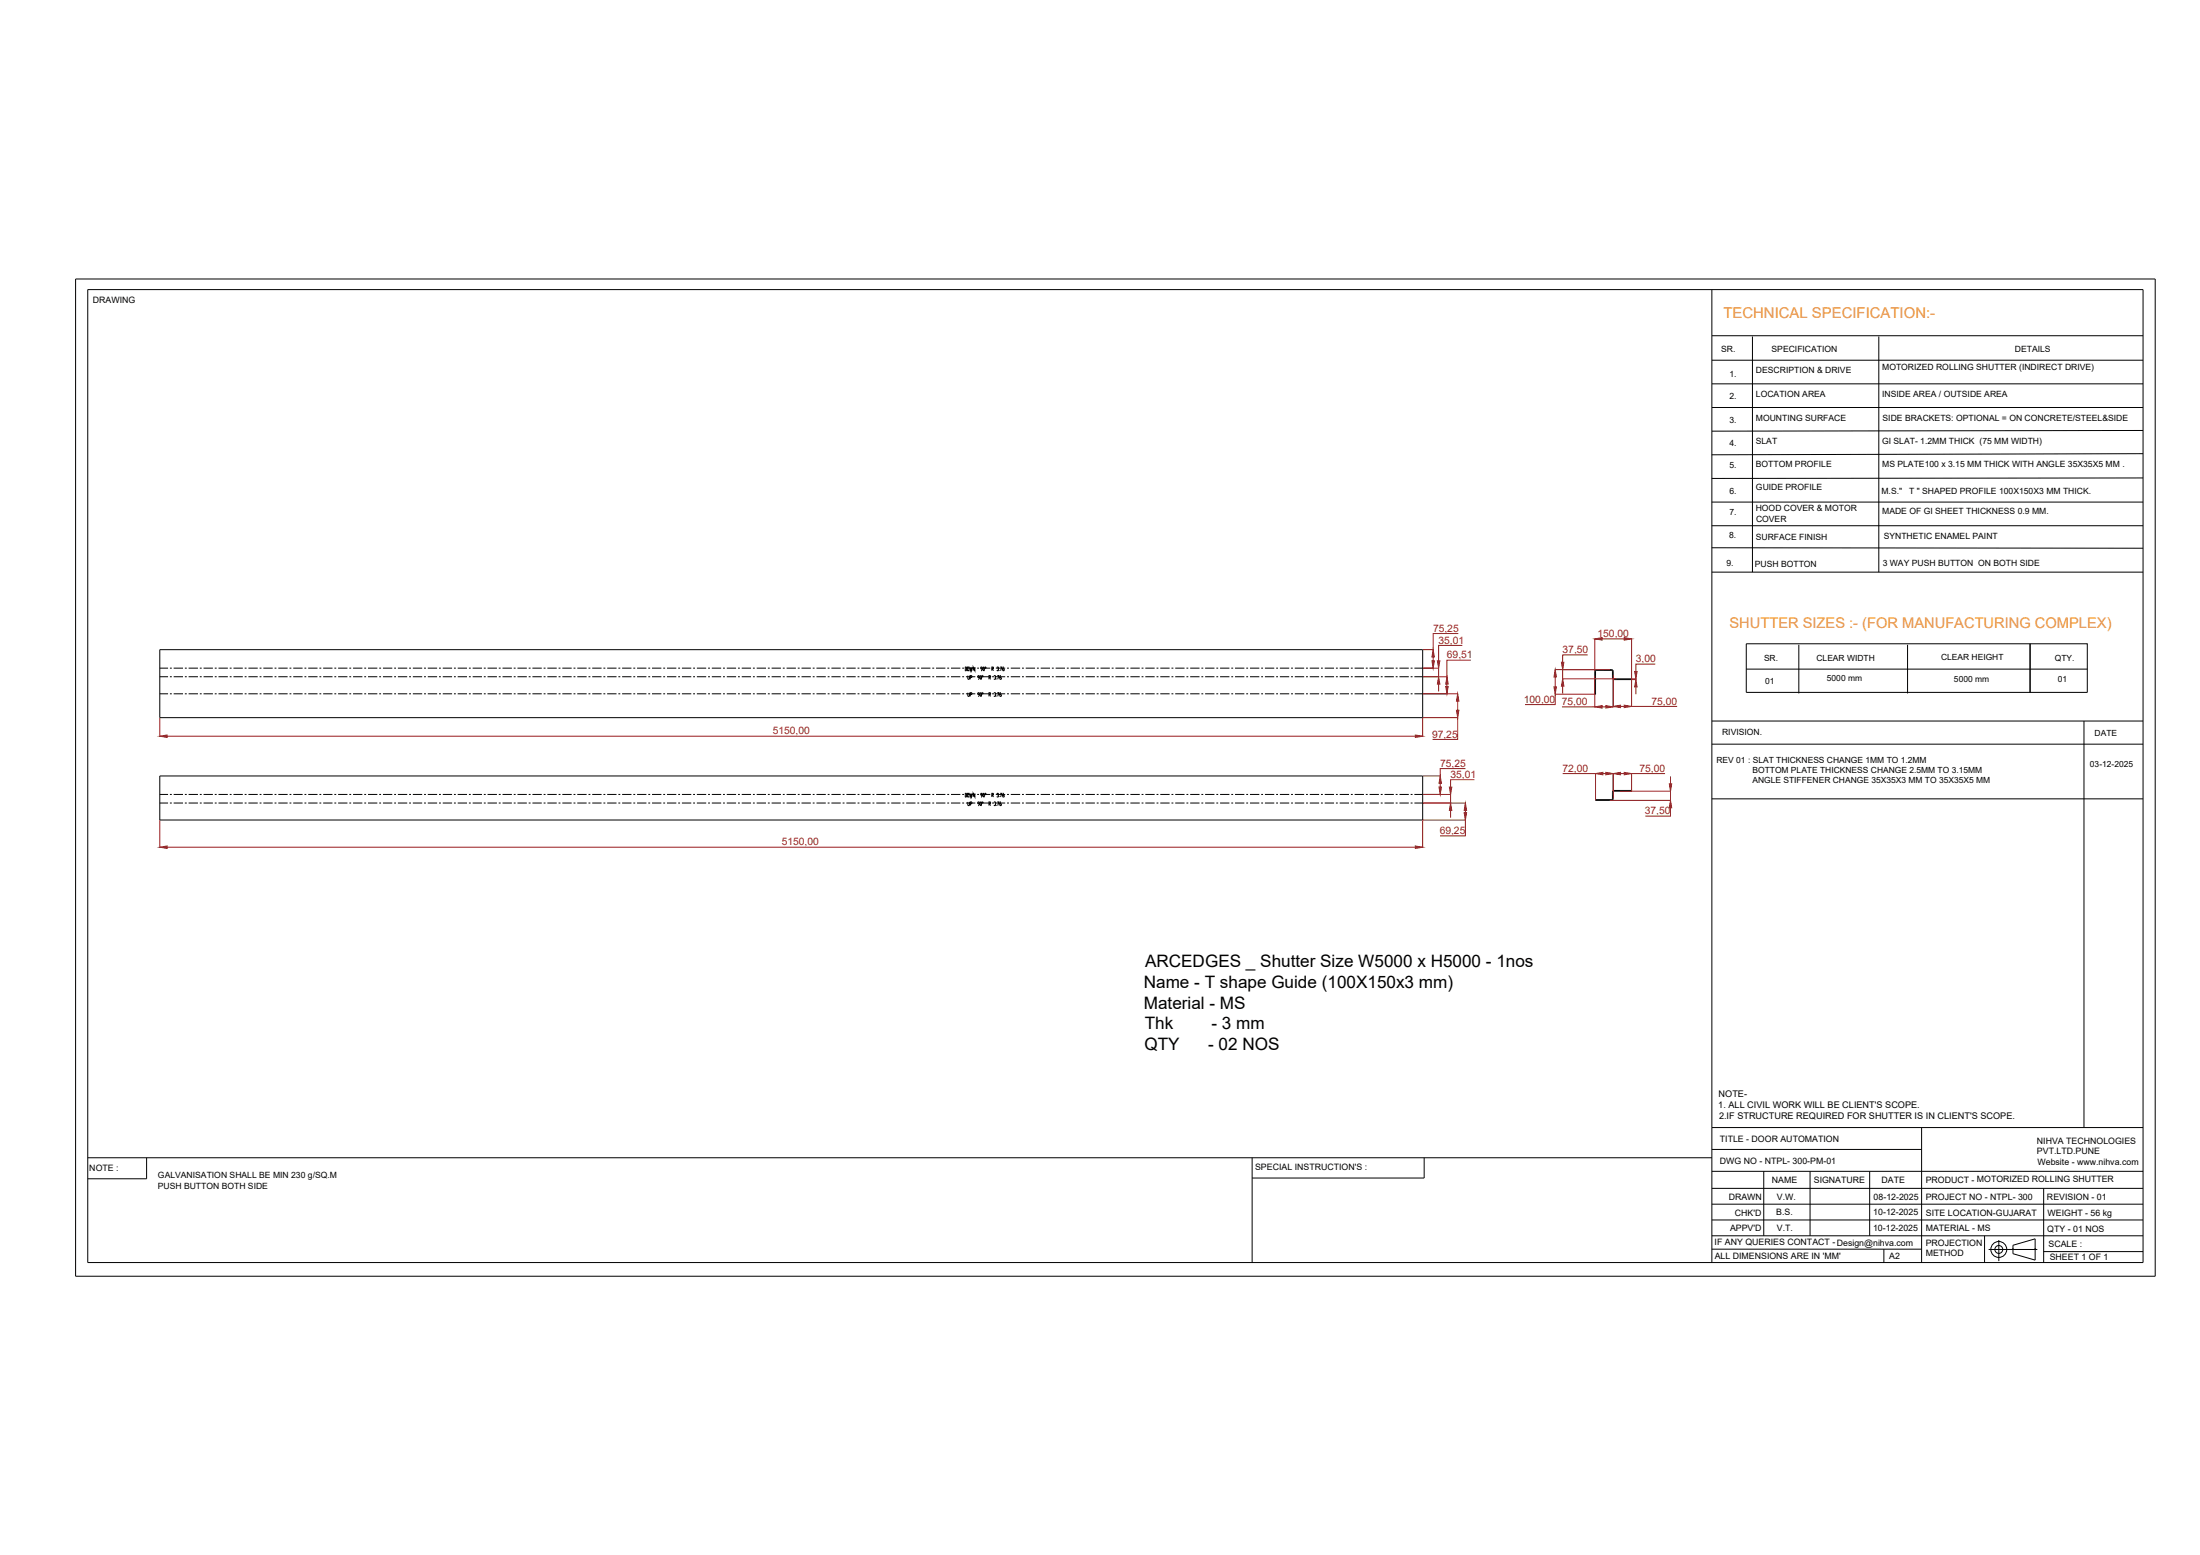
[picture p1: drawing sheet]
<svg xmlns="http://www.w3.org/2000/svg" width="841mm" height="594mm" viewBox="0 0 841 594" stroke-linecap="round" stroke-linejoin="round" font-family="sans-serif">
<!-- layer: 0 -->
<g fill="none" stroke="#000" stroke-width=".38">
<path d="M28.9 106.6h795v381h-795zM33.5 110.6h785.8v371.7h-785.8zM654.4 110.6v371.7M654.5 128.3h164.8M654.5 137.6h164.8M669.9 128.6v90M718.2 128.6v90M654.5 146.6h164.8M654.5 155.7h164.8M819.3 164.5l-164.8 .2M819.3 173.3l-164.9 .5M654.4 191.8h164.9"/>
<path d="M819.3 182.6l-164.9 .2M654.4 200.9h164.9M654.4 209.3l164.9 .1M654.4 218.6h164.9M61.1 258.5h3.1M61.1 255.3h3.1M61.1 248.2h482.8v26h-482.8zM65 258.5h.7M65 255.3h.7M66.4 258.5h3.6M66.4 255.3h3.6M70.7 258.5h.7"/>
<path d="M70.7 255.3h.7M72.1 258.5h3.6M72.1 255.3h3.6M76.4 258.5h.7M76.4 255.3h.7M77.8 258.5h3.6M77.8 255.3h3.6M82.1 258.5h.7M82.1 255.3h.7M83.5 258.5h3.6M83.5 255.3h3.6M87.8 258.5h.7"/>
<path d="M87.8 255.3h.7M89.2 258.5h3.6M89.2 255.3h3.6M93.5 258.5h.8M93.5 255.3h.8M95 258.5h3.5M95 255.3h3.5M99.2 258.5h.8M99.2 255.3h.8M100.7 258.5h3.5M100.7 255.3h3.5M105 258.5h.7"/>
<path d="M105 255.3h.7M106.4 258.5h3.6M106.4 255.3h3.6M110.7 258.5h.7M110.7 255.3h.7M112.1 258.5h3.6M112.1 255.3h3.6M116.4 258.5h.7M116.4 255.3h.7M117.8 258.5h3.6M117.8 255.3h3.6M122.1 258.5h.7"/>
<path d="M122.1 255.3h.7M123.5 258.5h3.6M123.5 255.3h3.6M127.8 258.5h.7M127.8 255.3h.7M129.3 258.5h3.5M129.3 255.3h3.5M133.5 258.5h.7M133.5 255.3h.7M135 258.5h3.5M135 255.3h3.5M139.3 258.5h.7"/>
<path d="M139.3 255.3h.7M140.7 258.5h3.5M140.7 255.3h3.5M145 258.5h.7M145 255.3h.7M146.4 258.5h3.6M146.4 255.3h3.6M150.7 258.5h.7M150.7 255.3h.7M152.1 258.5h3.6M152.1 255.3h3.6M156.4 258.5h.7"/>
<path d="M156.4 255.3h.7M157.8 258.5h3.6M157.8 255.3h3.6M162.1 258.5h.7M162.1 255.3h.7M163.5 258.5h3.6M163.5 255.3h3.6M167.8 258.5h.7M167.8 255.3h.7M169.3 258.5h3.5M169.3 255.3h3.5M173.5 258.5h.8"/>
<path d="M173.5 255.3h.8M175 258.5h3.5M175 255.3h3.5M179.3 258.5h.7M179.3 255.3h.7M180.7 258.5h3.6M180.7 255.3h3.6M185 258.5h.7M185 255.3h.7M186.4 258.5h3.6M186.4 255.3h3.6M190.7 258.5h.7"/>
<path d="M190.7 255.3h.7M192.1 258.5h3.6M192.1 255.3h3.6M196.4 258.5h.7M196.4 255.3h.7M197.8 258.5h3.6M197.8 255.3h3.6M202.1 258.5h.7M202.1 255.3h.7M203.5 258.5h3.6M203.5 255.3h3.6M207.8 258.5h.7"/>
<path d="M207.8 255.3h.7M209.3 258.5h3.5M209.3 255.3h3.5M213.5 258.5h.8M213.5 255.3h.8M215 258.5h3.5M215 255.3h3.5M219.3 258.5h.7M219.3 255.3h.7M220.7 258.5h3.6M220.7 255.3h3.6M225 258.5h.7"/>
<path d="M225 255.3h.7M226.4 258.5h3.6M226.4 255.3h3.6M230.7 258.5h.7M230.7 255.3h.7M232.1 258.5h3.6M232.1 255.3h3.6M236.4 258.5h.7M236.4 255.3h.7M237.8 258.5h3.6M237.8 255.3h3.6M242.1 258.5h.7"/>
<path d="M242.1 255.3h.7M243.5 258.5h3.6M243.5 255.3h3.6M247.8 258.5h.7M247.8 255.3h.7M249.3 258.5h3.5M249.3 255.3h3.5M253.5 258.5h.8M253.5 255.3h.8M255 258.5h3.5M255 255.3h3.5M259.3 258.5h.7"/>
<path d="M259.3 255.3h.7M260.7 258.5h3.6M260.7 255.3h3.6M265 258.5h.7M265 255.3h.7M266.4 258.5h3.6M266.4 255.3h3.6M270.7 258.5h.7M270.7 255.3h.7M272.1 258.5h3.6M272.1 255.3h3.6M276.4 258.5h.7"/>
<path d="M276.4 255.3h.7M277.8 258.5h3.6M277.8 255.3h3.6M282.1 258.5h.7M282.1 255.3h.7M283.5 258.5h3.6M283.5 255.3h3.6M287.8 258.5h.7M287.8 255.3h.7M289.3 258.5h3.5M289.3 255.3h3.5M293.5 258.5h.8"/>
<path d="M293.5 255.3h.8M295 258.5h3.5M295 255.3h3.5M299.3 258.5h.7M299.3 255.3h.7M300.7 258.5h3.6M300.7 255.3h3.6M305 258.5h.7M305 255.3h.7M306.4 258.5h3.6M306.4 255.3h3.6M310.7 258.5h.7"/>
<path d="M310.7 255.3h.7M312.1 258.5h3.6M312.1 255.3h3.6M316.4 258.5h.7M316.4 255.3h.7M317.8 258.5h3.6M317.8 255.3h3.6M322.1 258.5h.7M322.1 255.3h.7M323.6 258.5h3.5M323.6 255.3h3.5M327.8 258.5h.7"/>
<path d="M327.8 255.3h.7M329.3 258.5h3.5M329.3 255.3h3.5M333.6 258.5h.7M333.6 255.3h.7M335 258.5h3.5M335 255.3h3.5M339.3 258.5h.7M339.3 255.3h.7M340.7 258.5h3.6M340.7 255.3h3.6M345 258.5h.7"/>
<path d="M345 255.3h.7M346.4 258.5h3.6M346.4 255.3h3.6M350.7 258.5h.7M350.7 255.3h.7M352.1 258.5h3.6M352.1 255.3h3.6M356.4 258.5h.7M356.4 255.3h.7M357.8 258.5h3.6M357.8 255.3h3.6M362.1 258.5h.7"/>
<path d="M362.1 255.3h.7M363.5 258.5h3.6M363.5 255.3h3.6M367.8 258.5h.8M367.8 255.3h.8M368.9 254.8l.6 .3v.9l-.6 .2M369 254.8v1.4M369.3 258.5h3.5M369.3 255.3h3.5M369.8 254.8h.7v1.4h-.7zM370 258.1l.1 1.4 .5-.2v-1.2M370.8 254.8l.3 1.4 .1-.7 .2 .7 .3-1.4"/>
<path d="M370.9 258.8l.7-.2-.2-.5h-.5v1.4M372.7 254.8v1.4l-.7-1.4v1.4M373.5 258.5h.8M373.5 255.3h.8M374.4 258.8l-.6-.2 .1-.5 .5 .3v.7l-.5 .4M374.9 258.1l.3 .3-.1 1.1-.4-.2zM375 258.5h3.6M375 255.3h3.6M375.5 255.5l-.6-.2 .1-.5 .5 .3v.7l-.5 .4M375.7 258.1v.5zM376 254.8l.3 .3-.1 1.1-.4-.2zM376.8 254.8v.5z"/>
<path d="M378.1 258.8l.6-.2-.2-.5h-.4v1.4M378.2 258.8l.5 .7M379.2 255.5l.6-.2-.2-.5h-.4v1.4M379.3 258.5h.7M379.3 255.3h.7M379.3 255.5l.5 .7M380 258.4l.4-.3 .2 .5-.3 .2M380.4 258.8v.7l-.4-.2M380.7 258.5h3.6M380.7 255.3h3.6M380.9 259.3v.2M381.1 255.1l.1-.3 .5 .3-.3 .4"/>
<path d="M381.2 258.1h.7l-.5 1.4M381.5 255.5v.7l-.4-.2M382 256v.2M382.3 254.8h.7l-.5 1.4M382.7 258.1l-.5 .5v.7l.5 .2v-.7h-.5M383.8 254.8l-.5 .5v.7l.5 .2 .1-.4-.6-.3M385 258.5h.7M385 255.3h.7M386.4 258.5h3.6M386.4 255.3h3.6M390.7 258.5h.7M390.7 255.3h.7"/>
<path d="M392.1 258.5h3.6M392.1 255.3h3.6M396.4 258.5h.7M396.4 255.3h.7M397.8 258.5h3.6M397.8 255.3h3.6M402.1 258.5h.7M402.1 255.3h.7M403.5 258.5h3.6M403.5 255.3h3.6M407.8 258.5h.8M407.8 255.3h.8"/>
<path d="M409.3 258.5h3.5M409.3 255.3h3.5M413.6 258.5h.7M413.6 255.3h.7M415 258.5h3.6M415 255.3h3.6M419.3 258.5h.7M419.3 255.3h.7M420.7 258.5h3.6M420.7 255.3h3.6M425 258.5h.7M425 255.3h.7"/>
<path d="M426.4 258.5h3.6M426.4 255.3h3.6M430.7 258.5h.7M430.7 255.3h.7M432.1 258.5h3.6M432.1 255.3h3.6M436.4 258.5h.7M436.4 255.3h.7M437.8 258.5h3.6M437.8 255.3h3.6M442.1 258.5h.7M442.1 255.3h.7"/>
<path d="M443.6 258.5h3.5M443.6 255.3h3.5M447.8 258.5h.7M447.8 255.3h.7M449.3 258.5h3.5M449.3 255.3h3.5M453.6 258.5h.7M453.6 255.3h.7M455 258.5h3.6M455 255.3h3.6M459.3 258.5h.7M459.3 255.3h.7"/>
<path d="M460.7 258.5h3.6M460.7 255.3h3.6M465 258.5h.7M465 255.3h.7M466.4 258.5h3.6M466.4 255.3h3.6M470.7 258.5h.7M470.7 255.3h.7M472.1 258.5h3.6M472.1 255.3h3.6M476.4 258.5h.7M476.4 255.3h.7"/>
<path d="M477.8 258.5h3.6M477.8 255.3h3.6M482.1 258.5h.7M482.1 255.3h.7M483.6 258.5h3.5M483.6 255.3h3.5M487.8 258.5h.8M487.8 255.3h.8M489.3 258.5h3.5M489.3 255.3h3.5M493.6 258.5h.7M493.6 255.3h.7"/>
<path d="M495 258.5h3.6M495 255.3h3.6M499.3 258.5h.7M499.3 255.3h.7M500.7 258.5h3.6M500.7 255.3h3.6M505 258.5h.7M505 255.3h.7M506.4 258.5h3.6M506.4 255.3h3.6M510.7 258.5h.7M510.7 255.3h.7"/>
<path d="M512.1 258.5h3.6M512.1 255.3h3.6M516.4 258.5h.7M516.4 255.3h.7M517.8 258.5h3.6M517.8 255.3h3.6M522.1 258.5h.7M522.1 255.3h.7M523.6 258.5h3.5M523.6 255.3h3.5M527.8 258.5h.8M527.8 255.3h.8"/>
<path d="M529.3 258.5h3.5M529.3 255.3h3.5M533.6 258.5h.7M533.6 255.3h.7M535 258.5h3.6M535 255.3h3.6M539.3 258.5h.7M539.3 255.3h.7M540.7 258.5h3.2M540.7 255.3h3.2M609.7 256.5h.2M609.7 256.5v8.7h.2v-8.7"/>
<path d="M610.3 256.1l-.4 .4M610.3 255.8l-.6 .7M610.3 255.8v.3M610.3 256.1h5.8M610.3 255.8h5.8M616.1 255.8l.6 .7M616.1 256.1l.3 .4M616.1 255.8v.3M616.4 256.5h.3M616.4 259h.3M616.4 256.5v2.5M616.4 259l.6 .6"/>
<path d="M616.7 259l.3 .3M616.7 256.5v2.5M617 259.3v.3M617 259.3h6.7v.3h-6.7M667.6 245.9h130.3v18.6h-130.3zM667.6 255.6h130.3M687.7 246.3v18.6M729.2 246.3v18.6M776.1 245.9v18.6M61.1 265.1h3.1M65 265.1h.7M66.4 265.1h3.6"/>
<path d="M70.7 265.1h.7M72.1 265.1h3.6M76.4 265.1h.7M77.8 265.1h3.6M82.1 265.1h.7M83.5 265.1h3.6M87.8 265.1h.7M89.2 265.1h3.6M93.5 265.1h.8M95 265.1h3.5M99.2 265.1h.8M100.7 265.1h3.5"/>
<path d="M105 265.1h.7M106.4 265.1h3.6M110.7 265.1h.7M112.1 265.1h3.6M116.4 265.1h.7M117.8 265.1h3.6M122.1 265.1h.7M123.5 265.1h3.6M127.8 265.1h.7M129.3 265.1h3.5M133.5 265.1h.7M135 265.1h3.5"/>
<path d="M139.3 265.1h.7M140.7 265.1h3.5M145 265.1h.7M146.4 265.1h3.6M150.7 265.1h.7M152.1 265.1h3.6M156.4 265.1h.7M157.8 265.1h3.6M162.1 265.1h.7M163.5 265.1h3.6M167.8 265.1h.7M169.3 265.1h3.5"/>
<path d="M173.5 265.1h.8M175 265.1h3.5M179.3 265.1h.7M180.7 265.1h3.6M185 265.1h.7M186.4 265.1h3.6M190.7 265.1h.7M192.1 265.1h3.6M196.4 265.1h.7M197.8 265.1h3.6M202.1 265.1h.7M203.5 265.1h3.6"/>
<path d="M207.8 265.1h.7M209.3 265.1h3.5M213.5 265.1h.8M215 265.1h3.5M219.3 265.1h.7M220.7 265.1h3.6M225 265.1h.7M226.4 265.1h3.6M230.7 265.1h.7M232.1 265.1h3.6M236.4 265.1h.7M237.8 265.1h3.6"/>
<path d="M242.1 265.1h.7M243.5 265.1h3.6M247.8 265.1h.7M249.3 265.1h3.5M253.5 265.1h.8M255 265.1h3.5M259.3 265.1h.7M260.7 265.1h3.6M265 265.1h.7M266.4 265.1h3.6M270.7 265.1h.7M272.1 265.1h3.6"/>
<path d="M276.4 265.1h.7M277.8 265.1h3.6M282.1 265.1h.7M283.5 265.1h3.6M287.8 265.1h.7M289.3 265.1h3.5M293.5 265.1h.8M295 265.1h3.5M299.3 265.1h.7M300.7 265.1h3.6M305 265.1h.7M306.4 265.1h3.6"/>
<path d="M310.7 265.1h.7M312.1 265.1h3.6M316.4 265.1h.7M317.8 265.1h3.6M322.1 265.1h.7M323.6 265.1h3.5M327.8 265.1h.7M329.3 265.1h3.5M333.6 265.1h.7M335 265.1h3.5M339.3 265.1h.7M340.7 265.1h3.6"/>
<path d="M345 265.1h.7M346.4 265.1h3.6M350.7 265.1h.7M352.1 265.1h3.6M356.4 265.1h.7M357.8 265.1h3.6M362.1 265.1h.7M363.5 265.1h3.6M367.8 265.1h.8M369.3 265.1h3.5M370 264.6l.1 1.4 .5-.2v-1.2M370.9 265.3h.5v-.7h-.5v1.4"/>
<path d="M373.5 265.1h.8M374.4 265.3h-.5v-.7l.5 .3v.7l-.5 .4M374.9 264.6l.3 .3-.1 1.1-.4-.2zM375 265.1h3.6M375.7 264.6v.5zM378.1 265.3h.4v-.7h-.4v1.4M378.2 265.3l.5 .7M379.3 265.1h.7M380 264.9l.1-.3 .5 .3-.3 .4M380.4 265.3v.7l-.4-.2M380.7 265.1h3.6M380.9 265.8v.2"/>
<path d="M381.2 264.6h.7l-.5 1.4M382.7 264.6l-.5 .5v.7l.5 .2v-.7h-.5M385 265.1h.7M386.4 265.1h3.6M390.7 265.1h.7M392.1 265.1h3.6M396.4 265.1h.7M397.8 265.1h3.6M402.1 265.1h.7M403.5 265.1h3.6M407.8 265.1h.8M409.3 265.1h3.5"/>
<path d="M413.6 265.1h.7M415 265.1h3.6M419.3 265.1h.7M420.7 265.1h3.6M425 265.1h.7M426.4 265.1h3.6M430.7 265.1h.7M432.1 265.1h3.6M436.4 265.1h.7M437.8 265.1h3.6M442.1 265.1h.7M443.6 265.1h3.5"/>
<path d="M447.8 265.1h.7M449.3 265.1h3.5M453.6 265.1h.7M455 265.1h3.6M459.3 265.1h.7M460.7 265.1h3.6M465 265.1h.7M466.4 265.1h3.6M470.7 265.1h.7M472.1 265.1h3.6M476.4 265.1h.7M477.8 265.1h3.6"/>
<path d="M482.1 265.1h.7M483.6 265.1h3.5M487.8 265.1h.8M489.3 265.1h3.5M493.6 265.1h.7M495 265.1h3.6M499.3 265.1h.7M500.7 265.1h3.6M505 265.1h.7M506.4 265.1h3.6M510.7 265.1h.7M512.1 265.1h3.6"/>
<path d="M516.4 265.1h.7M517.8 265.1h3.6M522.1 265.1h.7M523.6 265.1h3.5M527.8 265.1h.8M529.3 265.1h3.5M533.6 265.1h.7M535 265.1h3.6M539.3 265.1h.7M540.7 265.1h3.2M654.4 275.5h164.9M796.7 275.5v155.3"/>
<path d="M61.1 296.5h482.8v16.8h-482.8zM654.4 284.3h164.9M61.1 306.8h3.1M61.1 303.5h3.1M65 306.8h.7M65 303.5h.7M66.4 306.8h3.6M66.4 303.5h3.6M70.7 306.8h.7M70.7 303.5h.7M72.1 306.8h3.6M72.1 303.5h3.6"/>
<path d="M76.4 306.8h.7M76.4 303.5h.7M77.8 306.8h3.6M77.8 303.5h3.6M82.1 306.8h.7M82.1 303.5h.7M83.5 306.8h3.6M83.5 303.5h3.6M87.8 306.8h.7M87.8 303.5h.7M89.2 306.8h3.6M89.2 303.5h3.6"/>
<path d="M93.5 306.8h.8M93.5 303.5h.8M95 306.8h3.5M95 303.5h3.5M99.2 306.8h.8M99.2 303.5h.8M100.7 306.8h3.5M100.7 303.5h3.5M105 306.8h.7M105 303.5h.7M106.4 306.8h3.6M106.4 303.5h3.6"/>
<path d="M110.7 306.8h.7M110.7 303.5h.7M112.1 306.8h3.6M112.1 303.5h3.6M116.4 306.8h.7M116.4 303.5h.7M117.8 306.8h3.6M117.8 303.5h3.6M122.1 306.8h.7M122.1 303.5h.7M123.5 306.8h3.6M123.5 303.5h3.6"/>
<path d="M127.8 306.8h.7M127.8 303.5h.7M129.3 306.8h3.5M129.3 303.5h3.5M133.5 306.8h.7M133.5 303.5h.7M135 306.8h3.5M135 303.5h3.5M139.3 306.8h.7M139.3 303.5h.7M140.7 306.8h3.5M140.7 303.5h3.5"/>
<path d="M145 306.8h.7M145 303.5h.7M146.4 306.8h3.6M146.4 303.5h3.6M150.7 306.8h.7M150.7 303.5h.7M152.1 306.8h3.6M152.1 303.5h3.6M156.4 306.8h.7M156.4 303.5h.7M157.8 306.8h3.6M157.8 303.5h3.6"/>
<path d="M162.1 306.8h.7M162.1 303.5h.7M163.5 306.8h3.6M163.5 303.5h3.6M167.8 306.8h.7M167.8 303.5h.7M169.3 306.8h3.5M169.3 303.5h3.5M173.5 306.8h.8M173.5 303.5h.8M175 306.8h3.5M175 303.5h3.5"/>
<path d="M179.3 306.8h.7M179.3 303.5h.7M180.7 306.8h3.6M180.7 303.5h3.6M185 306.8h.7M185 303.5h.7M186.4 306.8h3.6M186.4 303.5h3.6M190.7 306.8h.7M190.7 303.5h.7M192.1 306.8h3.6M192.1 303.5h3.6"/>
<path d="M196.4 306.8h.7M196.4 303.5h.7M197.8 306.8h3.6M197.8 303.5h3.6M202.1 306.8h.7M202.1 303.5h.7M203.5 306.8h3.6M203.5 303.5h3.6M207.8 306.8h.7M207.8 303.5h.7M209.3 306.8h3.5M209.3 303.5h3.5"/>
<path d="M213.5 306.8h.8M213.5 303.5h.8M215 306.8h3.5M215 303.5h3.5M219.3 306.8h.7M219.3 303.5h.7M220.7 306.8h3.6M220.7 303.5h3.6M225 306.8h.7M225 303.5h.7M226.4 306.8h3.6M226.4 303.5h3.6"/>
<path d="M230.7 306.8h.7M230.7 303.5h.7M232.1 306.8h3.6M232.1 303.5h3.6M236.4 306.8h.7M236.4 303.5h.7M237.8 306.8h3.6M237.8 303.5h3.6M242.1 306.8h.7M242.1 303.5h.7M243.5 306.8h3.6M243.5 303.5h3.6"/>
<path d="M247.8 306.8h.7M247.8 303.5h.7M249.3 306.8h3.5M249.3 303.5h3.5M253.5 306.8h.8M253.5 303.5h.8M255 306.8h3.5M255 303.5h3.5M259.3 306.8h.7M259.3 303.5h.7M260.7 306.8h3.6M260.7 303.5h3.6"/>
<path d="M265 306.8h.7M265 303.5h.7M266.4 306.8h3.6M266.4 303.5h3.6M270.7 306.8h.7M270.7 303.5h.7M272.1 306.8h3.6M272.1 303.5h3.6M276.4 306.8h.7M276.4 303.5h.7M277.8 306.8h3.6M277.8 303.5h3.6"/>
<path d="M282.1 306.8h.7M282.1 303.5h.7M283.5 306.8h3.6M283.5 303.5h3.6M287.8 306.8h.7M287.8 303.5h.7M289.3 306.8h3.5M289.3 303.5h3.5M293.5 306.8h.8M293.5 303.5h.8M295 306.8h3.5M295 303.5h3.5"/>
<path d="M299.3 306.8h.7M299.3 303.5h.7M300.7 306.8h3.6M300.7 303.5h3.6M305 306.8h.7M305 303.5h.7M306.4 306.8h3.6M306.4 303.5h3.6M310.7 306.8h.7M310.7 303.5h.7M312.1 306.8h3.6M312.1 303.5h3.6"/>
<path d="M316.4 306.8h.7M316.4 303.5h.7M317.8 306.8h3.6M317.8 303.5h3.6M322.1 306.8h.7M322.1 303.5h.7M323.6 306.8h3.5M323.6 303.5h3.5M327.8 306.8h.7M327.8 303.5h.7M329.3 306.8h3.5M329.3 303.5h3.5"/>
<path d="M333.6 306.8h.7M333.6 303.5h.7M335 306.8h3.5M335 303.5h3.5M339.3 306.8h.7M339.3 303.5h.7M340.7 306.8h3.6M340.7 303.5h3.6M345 306.8h.7M345 303.5h.7M346.4 306.8h3.6M346.4 303.5h3.6"/>
<path d="M350.7 306.8h.7M350.7 303.5h.7M352.1 306.8h3.6M352.1 303.5h3.6M356.4 306.8h.7M356.4 303.5h.7M357.8 306.8h3.6M357.8 303.5h3.6M362.1 306.8h.7M362.1 303.5h.7M363.5 306.8h3.6M363.5 303.5h3.6"/>
<path d="M367.8 306.8h.8M367.8 303.5h.8M368.9 303.1l.6 .2v1l-.6 .2M369 303.1v1.4M369.3 306.8h3.5M369.3 303.5h3.5M369.8 303.1h.7v1.4h-.7zM370 306.4l.1 1.4 .5-.3v-1.1M370.8 303.1l.3 1.4 .1-.7 .2 .7 .3-1.4M370.9 307.1h.5v-.7h-.5v1.4M372.7 303.1v1.4l-.7-1.4v1.4M373.5 306.8h.8"/>
<path d="M373.5 303.5h.8M374.4 307.1h-.5v-.7l.5 .2v.7l-.5 .5M374.9 306.4l.3 .2-.1 1.2-.4-.3zM375 306.8h3.6M375 303.5h3.6M375.5 303.8h-.5v-.7l.5 .2v.7l-.5 .5M375.7 306.4v.4zM376 303.1l.3 .2-.1 1.2-.4-.2zM376.8 303.1v.5zM378.1 307.1h.4v-.7h-.4v1.4M378.2 307.1l.5 .7M379.2 303.8h.4v-.7h-.4v1.4"/>
<path d="M379.3 306.8h.7M379.3 303.5h.7M379.3 303.8l.5 .7M380 306.6l.1-.2 .5 .2-.3 .5M380.4 307.1v.7l-.4-.3M380.7 306.8h3.6M380.7 303.5h3.6M380.9 307.5v.3M381.1 303.3l.1-.2 .5 .2-.3 .5M381.2 306.4h.7l-.5 1.4M381.5 303.8v.7l-.4-.2M382 304.3v.2"/>
<path d="M382.3 303.1h.7l-.5 1.4M382.7 306.4l-.5 .4v.7l.5 .3v-.7h-.5M383.8 303.1l-.5 .5v.7l.5 .2v-.7h-.5M385 306.8h.7M385 303.5h.7M386.4 306.8h3.6M386.4 303.5h3.6M390.7 306.8h.7M390.7 303.5h.7M392.1 306.8h3.6M392.1 303.5h3.6M396.4 306.8h.7"/>
<path d="M396.4 303.5h.7M397.8 306.8h3.6M397.8 303.5h3.6M402.1 306.8h.7M402.1 303.5h.7M403.5 306.8h3.6M403.5 303.5h3.6M407.8 306.8h.8M407.8 303.5h.8M409.3 306.8h3.5M409.3 303.5h3.5M413.6 306.8h.7"/>
<path d="M413.6 303.5h.7M415 306.8h3.6M415 303.5h3.6M419.3 306.8h.7M419.3 303.5h.7M420.7 306.8h3.6M420.7 303.5h3.6M425 306.8h.7M425 303.5h.7M426.4 306.8h3.6M426.4 303.5h3.6M430.7 306.8h.7"/>
<path d="M430.7 303.5h.7M432.1 306.8h3.6M432.1 303.5h3.6M436.4 306.8h.7M436.4 303.5h.7M437.8 306.8h3.6M437.8 303.5h3.6M442.1 306.8h.7M442.1 303.5h.7M443.6 306.8h3.5M443.6 303.5h3.5M447.8 306.8h.7"/>
<path d="M447.8 303.5h.7M449.3 306.8h3.5M449.3 303.5h3.5M453.6 306.8h.7M453.6 303.5h.7M455 306.8h3.6M455 303.5h3.6M459.3 306.8h.7M459.3 303.5h.7M460.7 306.8h3.6M460.7 303.5h3.6M465 306.8h.7"/>
<path d="M465 303.5h.7M466.4 306.8h3.6M466.4 303.5h3.6M470.7 306.8h.7M470.7 303.5h.7M472.1 306.8h3.6M472.1 303.5h3.6M476.4 306.8h.7M476.4 303.5h.7M477.8 306.8h3.6M477.8 303.5h3.6M482.1 306.8h.7"/>
<path d="M482.1 303.5h.7M483.6 306.8h3.5M483.6 303.5h3.5M487.8 306.8h.8M487.8 303.5h.8M489.3 306.8h3.5M489.3 303.5h3.5M493.6 306.8h.7M493.6 303.5h.7M495 306.8h3.6M495 303.5h3.6M499.3 306.8h.7"/>
<path d="M499.3 303.5h.7M500.7 306.8h3.6M500.7 303.5h3.6M505 306.8h.7M505 303.5h.7M506.4 306.8h3.6M506.4 303.5h3.6M510.7 306.8h.7M510.7 303.5h.7M512.1 306.8h3.6M512.1 303.5h3.6M516.4 306.8h.7"/>
<path d="M516.4 303.5h.7M517.8 306.8h3.6M517.8 303.5h3.6M522.1 306.8h.7M522.1 303.5h.7M523.6 306.8h3.5M523.6 303.5h3.5M527.8 306.8h.8M527.8 303.5h.8M529.3 306.8h3.5M529.3 303.5h3.5M533.6 306.8h.7"/>
<path d="M533.6 303.5h.7M535 306.8h3.6M535 303.5h3.6M539.3 306.8h.7M539.3 303.5h.7M540.7 306.8h3.2M540.7 303.5h3.2M609.9 305.5h6.2v.3h-6.2zM616.4 305.1l-.3 .4M616.4 302.6v2.5M616.4 305.1h.3M616.4 302.6h.3"/>
<path d="M616.7 305.1l-.6 .7M616.7 302.6v2.5M617 302l-.6 .6M617 302.3l-.3 .3M617 302v.3M617 302h6.7v.3h-6.7M654.4 305.2h164.9M654.4 430.8h164.9M654.4 439.1h80.2M734.6 430.8v51.5M33.5 442.3h620.9M56 442.3v8h-22.5"/>
<path d="M478.7 442.3v40M544.4 442.3v7.8h-65.7M654.4 447.5h164.9M654.4 454h164.9M674.3 447.5v24.6M692 447.5v24.6M714.7 447.5v24.6M781.3 454v28.3M654.4 477.2h80.2M654.4 466.1h164.9M654.4 460.1h164.9M654.4 472.1h164.9"/>
<path d="M720.2 477.2v5.1M758.7 472.1v10.2M769.5 477.4h.1M778 477.4h.1M781.2 478.2h38.1"/>
</g>
<g fill="none" stroke="#991b1e" stroke-width=".38">
<path d="M544 258.5h9.2M544 255.3h6M544 248.2h4M547.9 251v1.4M550 255.3v3.2M557.5 242h-9.6v6.2M559 246.6h-9v5.8M562.3 252.2h-9.2v6.3M594.4 255.8h21M594.5 258.6v3.8M597.3 259.3h20.7M597.4 255.8v3.5"/>
<path d="M607 250.2h-9.6v2.8M609.7 244v12.4M609.7 258.1v12.1M612.5 244.1h8.4M616.7 257.8v12.4M623.6 259.6h1.9M623.6 259.3h1.9M623.7 244v26M625.4 259.3v.3M632.8 253.7h-7.4v2.8M61.1 274.3v7.1M543.9 274.3v7.1"/>
<path d="M544 274.2h13.3M544 265.1h13.3M550 261.4v2.8M553.1 261.4v.8M557.3 274.2v8.3h-9.7M557.3 267.9v3.5M594.4 265.2h15.3M594.5 265.2v4h-11.5M597.1 270.1h12.6M597.4 262.2v2.8M612.5 270.1h1.4M619.5 269.9h1.4"/>
<path d="M623.7 269.9h17.4M625.4 262.4v2.9M63.9 281.3h477.1M544 296.5h6.7M550.6 299.3v1.4M560.2 293.6h-9.6v2.9M563.6 297.9h-9.1v2.8M597.4 295.5h12.5M609.9 295.4v10.3M612.8 295.5h1.1M616.7 295.4v9.7M619.5 295.5h1.4"/>
<path d="M623.7 295.4v6.8M623.7 295.5h12.8M638.6 296.6v2.8M61.1 313.4v10.4M543.9 313.4v10.4M544 313.3h16.3M544 306.8h16.3M544 303.5h10.6M554.5 303.5v3.3M554.5 309.6v2.8M560.2 313.3v6.1h-9.7M560.2 309.6v.9"/>
<path d="M615.3 305.8h23.4M619.3 302.3h19.4M638.6 308.6v3.2h-9.6M638.6 302.3v3.5M63.9 323.7h477.1"/>
</g>
<g fill="#991b1e" stroke="#991b1e" stroke-width=".38">
<path d="M616.7 269.9l2.8-.5v.9z"/>
<path d="M620.9 269.4l2.8 .5-2.8 .4z"/>
<path d="M613.9 269.6l2.8 .5-2.8 .4z"/>
<path d="M609.7 270.1l2.8-.5v.9z"/>
<path d="M594.5 255.8l.5 2.8h-.9z"/>
<path d="M594.1 262.4h.9l-.5 2.8z"/>
<path d="M625.4 259.6l.4 2.8h-.9z"/>
<path d="M624.9 256.5h.9l-.4 2.8z"/>
<path d="M616.7 295.5l2.8-.4v.9z"/>
<path d="M620.9 295.1l2.8 .4-2.8 .5z"/>
<path d="M613.9 295.1l2.8 .4-2.8 .5z"/>
<path d="M609.9 295.5l2.9-.4v.9z"/>
<path d="M597.4 259.3l.4 2.9h-.9z"/>
<path d="M596.9 253h.9l-.4 2.8z"/>
<path d="M638.1 299.4h1l-.5 2.9z"/>
<path d="M638.6 305.8l.5 2.8h-1z"/>
<path d="M609.7 244.1l2.8-.5v1z"/>
<path d="M620.9 243.6l2.8 .5-2.8 .5z"/>
<path d="M557.3 265.1l.4 2.8h-.9z"/>
<path d="M556.8 271.4h.9l-.4 2.8z"/>
<path d="M552.7 262.2h.9l-.5 2.9z"/>
<path d="M553.1 258.5l.5 2.9h-.9z"/>
<path d="M550 258.5l.4 2.9h-.9z"/>
<path d="M549.5 252.4h.9l-.4 2.9z"/>
<path d="M547.4 252.4h.9l-.4 2.9z"/>
<path d="M547.9 248.2l.4 2.8h-.9z"/>
<path d="M560.2 306.8l.5 2.8h-1z"/>
<path d="M559.7 310.5h1l-.5 2.8z"/>
<path d="M554.5 306.8l.5 2.8h-.9z"/>
<path d="M554.1 300.7h.9l-.5 2.8z"/>
<path d="M550.1 300.7h.9l-.4 2.8z"/>
<path d="M550.6 296.5l.4 2.8h-.9z"/>
<path d="M541 323.2l2.9 .5-2.9 .4z"/>
<path d="M61.1 323.7l2.8-.5v.9z"/>
<path d="M61.1 281.3l2.8-.5v.9z"/>
<path d="M541 280.8l2.9 .5-2.9 .4z"/>
</g>
<!-- layer: FORMAT -->
<g fill="none" stroke="#000" stroke-width=".38">
<path d="M760.2 477.4h18.6M764.1 473.7v8.1M769.5 475.7l8.5-2.4v8.1l-8.5-2.4z"/>
<circle cx="764.1" cy="477.3" r="3"/>
<circle cx="764.1" cy="477.3" r="1.51"/>
</g>
<g font-size="6.5">
<text x="437.7" y="369.5">ARCEDGES _ Shutter Size W5000 x H5000 - 1nos</text>
<text x="437.2" y="377.4">Name - T shape Guide (100X150x3 mm)</text>
<text x="437.3" y="385.3">Material - MS</text>
<text x="437.6" y="393.2">Thk</text>
<text x="463.1" y="393.2">- 3 mm</text>
<text x="437.5" y="401">QTY</text>
<text x="461.9" y="401">- 02 NOS</text>
</g>
<text font-size="5.7" fill="#f8991e" x="658.8" y="121.6">TECHNICAL SPECIFICATION:-</text>
<text font-size="5.6" fill="#f8991e" x="661.1" y="239.9">SHUTTER SIZES :- (FOR MANUFACTURING COMPLEX)</text>
<g font-size="3.9" fill="#991b1e">
<text x="547.8" y="241.3">75,25</text>
<text x="549.9" y="245.9">35,01</text>
<text x="610.7" y="243.4">150,00</text>
<text x="553.1" y="251.5">69,51</text>
<text x="597.4" y="249.5">37,50</text>
<text x="625.3" y="253">3,00</text>
<text x="582.6" y="268.5">100,00</text>
<text x="597.1" y="269.4">75,00</text>
<text x="631.4" y="269.2">75,00</text>
<text x="295.4" y="280.6">5150,00</text>
<text x="547.4" y="281.8">97,25</text>
<text x="550.5" y="292.9">75,25</text>
<text x="554.5" y="297.2">35,01</text>
<text x="597.3" y="294.8">72,00</text>
<text x="626.7" y="294.8">75,00</text>
<text x="628.8" y="311.1">37,50</text>
<text x="298.9" y="323">5150,00</text>
<text x="550.4" y="318.7">69,25</text>
</g>
<g font-size="3.5">
<text x="657" y="419.3">NOTE-</text>
<text x="656.9" y="423.5">1. ALL CIVIL WORK WILL BE CLIENT'S SCOPE.</text>
<text x="657.2" y="427.7">2.IF STRUCTURE REQUIRED FOR SHUTTER IS IN CLIENT'S SCOPE.</text>
</g>
<g font-size="3.4">
<text x="35.5" y="115.6">DRAWING</text>
<text x="657.5" y="436.2">TITLE - DOOR AUTOMATION</text>
<text x="778.7" y="436.9">NIHVA TECHNOLOGIES</text>
<text x="778.7" y="440.9">PVT.LTD.PUNE</text>
<text x="34.1" y="447.5">NOTE :</text>
<text x="479.8" y="447.1">SPECIAL INSTRUCTION'S :</text>
<text x="657.5" y="444.6">DWG NO - NTPL- 300-PM-01</text>
<text x="778.9" y="444.9">Website - www.nihva.com</text>
<text x="677.4" y="451.9">NAME</text>
<text x="693.4" y="451.9">SIGNATURE</text>
<text x="719.3" y="451.9">DATE</text>
<text x="736.2" y="451.9">PRODUCT - MOTORIZED ROLLING SHUTTER</text>
<text x="660.9" y="458.3">DRAWN</text>
<text x="679.3" y="458.4">V.W.</text>
<text x="716.3" y="458.3">08-12-2025</text>
<text x="736.2" y="458.4">PROJECT NO - NTPL- 300</text>
<text x="782.5" y="458.5">REVISION - 01</text>
<text x="663.2" y="464.6">CHK'D</text>
<text x="679" y="464.2">B.S.</text>
<text x="716.1" y="464.2">10-12-2025</text>
<text x="736.3" y="464.4">SITE LOCATION-GUJARAT</text>
<text x="782.8" y="464.5">WEIGHT - 56 kg</text>
<text x="661.4" y="470.4">APPV'D</text>
<text x="679.3" y="470.4">V.T.</text>
<text x="716" y="470.1">10-12-2025</text>
<text x="736.2" y="470.1">MATERIAL - MS</text>
<text x="782.6" y="470.5">QTY - 01 NOS</text>
<text x="655.5" y="475.8">IF ANY QUERIES CONTACT - Design@nihva.com</text>
<text x="736.2" y="475.9">PROJECTION</text>
<text x="736.2" y="479.9">METHOD</text>
<text x="783.1" y="476.5">SCALE :</text>
<text x="655.5" y="481">ALL DIMENSIONS ARE IN 'MM'</text>
<text x="722.2" y="480.8">A2</text>
<text x="783.6" y="481.3">SHEET 1 OF 1</text>
</g>
<g font-size="3.3">
<text x="658" y="134.4">SR.</text>
<text x="677.2" y="134.6">SPECIFICATION</text>
<text x="770.3" y="134.4">DETAILS</text>
<text x="661.1" y="143.9">1.</text>
<text x="671.3" y="142.7">DESCRIPTION &amp; DRIVE</text>
<text x="719.5" y="141.5">MOTORIZED ROLLING SHUTTER (INDIRECT DRIVE)</text>
<text x="661.1" y="152.4">2.</text>
<text x="671.3" y="151.7">LOCATION AREA</text>
<text x="719.5" y="151.7">INSIDE AREA / OUTSIDE AREA</text>
<text x="661.1" y="161.4">3.</text>
<text x="671.3" y="160.7">MOUNTING SURFACE</text>
<text x="719.7" y="160.7">SIDE BRACKETS: OPTIONAL = ON CONCRETE/STEEL&amp;SIDE</text>
<text x="661.1" y="170.4">4.</text>
<text x="671.2" y="169.7">SLAT</text>
<text x="719.5" y="169.6">GI SLAT- 1.2MM THICK (75 MM WIDTH)</text>
<text x="661.1" y="179">5.</text>
<text x="671.2" y="178.3">BOTTOM PROFILE</text>
<text x="719.5" y="178.2">MS PLATE100 x 3.15 MM THICK WITH ANGLE 35X35X5 MM .</text>
<text x="661.1" y="188.7">6.</text>
<text x="671.3" y="187.3">GUIDE PROFILE</text>
<text x="719.3" y="188.8">M.S.&quot;</text>
<text x="729.8" y="188.8">T &quot; SHAPED PROFILE 100X150X3 MM THICK.</text>
<text x="661.1" y="196.8">7.</text>
<text x="671.2" y="195.3">HOOD COVER &amp; MOTOR</text>
<text x="719.5" y="196.3">MADE OF GI SHEET THICKNESS 0.9 MM.</text>
<text x="671.3" y="199.3">COVER</text>
<text x="661" y="205.7">8.</text>
<text x="671.2" y="206.3">SURFACE FINISH</text>
<text x="720.1" y="205.8">SYNTHETIC ENAMEL PAINT</text>
<text x="660" y="216.2">9.</text>
<text x="670.8" y="216.5">PUSH BOTTON</text>
<text x="719.7" y="216.2">3 WAY PUSH BUTTON ON BOTH SIDE</text>
<text x="658.3" y="280.9">RIVISION.</text>
<text x="60.3" y="454.2">PUSH BUTTON BOTH SIDE</text>
<text x="60.4" y="450.2">GALVANISATION SHALL BE MIN 230 g/SQ.M</text>
</g>
<g font-size="3.2">
<text x="674.4" y="252.5">SR.</text>
<text x="694.4" y="252.5">CLEAR WIDTH</text>
<text x="742" y="252.3">CLEAR HEIGHT</text>
<text x="785.5" y="252.5">QTY.</text>
<text x="674.7" y="261.4">01</text>
<text x="698.4" y="260.2">5000 mm</text>
<text x="747" y="260.5">5000 mm</text>
<text x="786.7" y="260.6">01</text>
<text x="800.8" y="281.3">DATE</text>
<text x="656.2" y="291.5">REV 01 : SLAT THICKNESS CHANGE 1MM TO 1.2MM</text>
<text x="799" y="293.2">03-12-2025</text>
<text x="669.9" y="295.4">BOTTOM PLATE THICKNESS CHANGE 2.5MM TO 3.15MM</text>
<text x="669.9" y="299.3">ANGLE STIFFENER CHANGE 35X35X3 MM TO 35X35X5 MM</text>
</g>
</svg>
